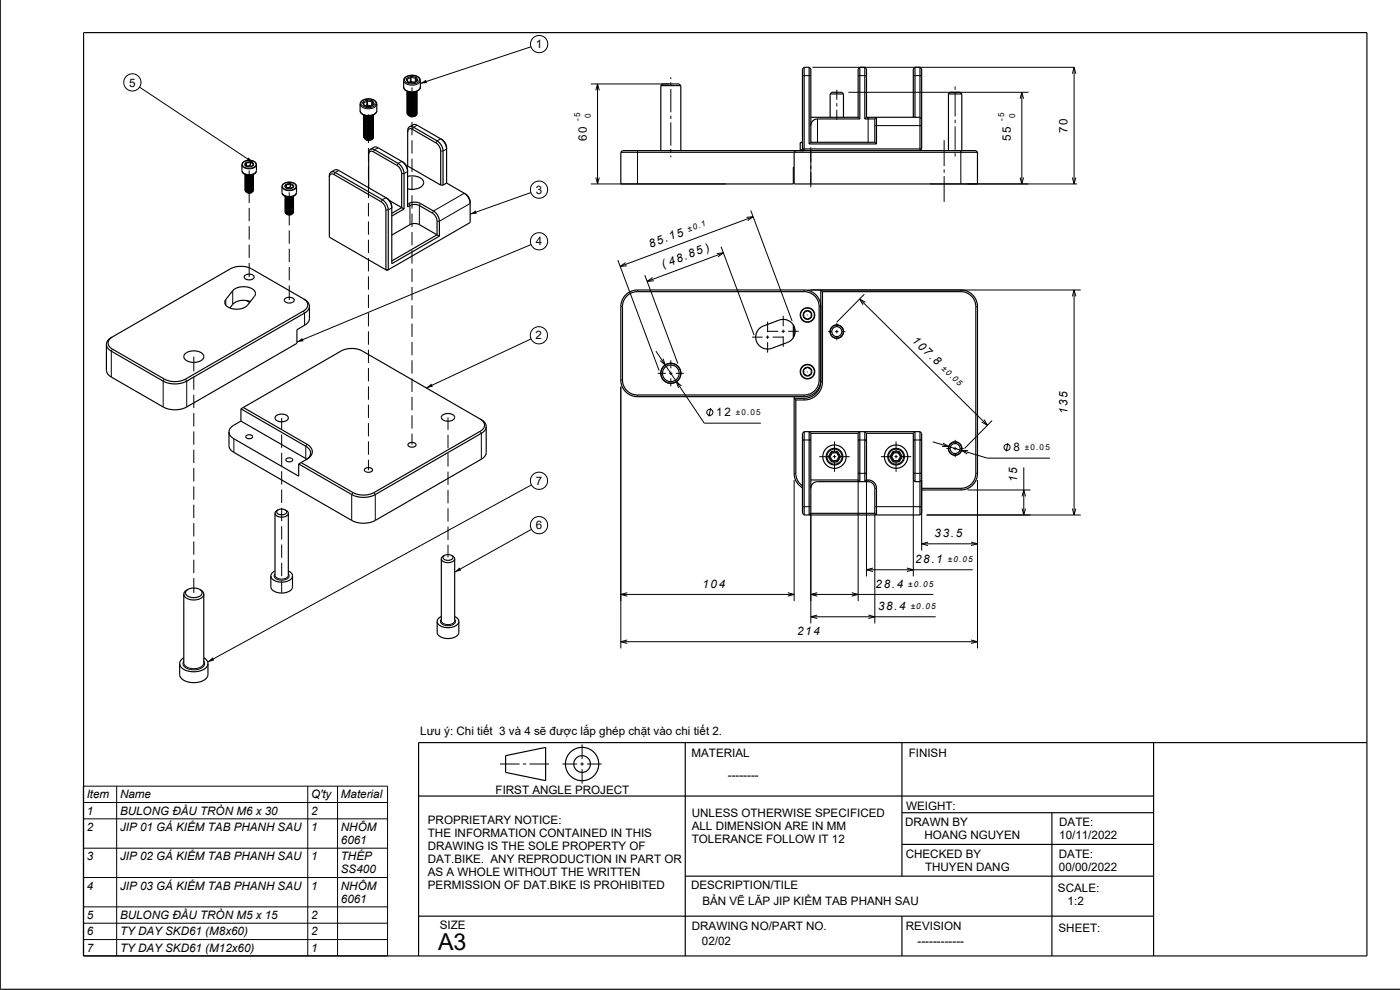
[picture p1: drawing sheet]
<svg xmlns="http://www.w3.org/2000/svg" width="420mm" height="297mm" viewBox="0 0 420 297" stroke-linecap="round" stroke-linejoin="round" font-family="sans-serif">
<g fill="none" stroke="#000" stroke-width=".3">
<path d="M159.3 14l-33.2 11M41.9 26.1l34 22.6M108 31.2a2.92 2.92 0 0 0 4.2 1.1l.6-.5 .2-.6M108 33.2a2.92 2.92 0 0 0 4.2 1.1l.6-.5 .2-.6M108.6 30.3a2.91 2.91 0 0 1 4.2 .5 2.13 2.13 0 0 1-3 1.4 1.17 1.17 0 0 1-1.3-.5 1.17 1.17 0 0 1 .1-1.4zM108.8 30.9h.3M108.8 30.9l.3 .7M108.9 30.6l-.1 .3M108.9 30.6l.2 .3M109.1 30.9v.2M109.1 31.6l.4 .2M109.1 31.6l.3 .1"/>
<path d="M109.5 31.8l1.2 .2M109.5 31.8h.1M109.8 30.1l.2 .3M109.8 30.1l-.9 .5M110 31.6l.1 .3M110 30.4l-.9 .5M110 31.6l-.3 .2M110 30.4v1.2M110.3 30.3l-.3 .1M110.3 31.6h-.3M110.3 31.6l-.1 .3M110.3 30.3l1.2 .2"/>
<path d="M110.3 30.3v1.3M110.3 31.6l1.1 .1M110.3 30l-.5 .1M110.3 30v.3M110.3 30l1.3 .2M110.5 34.3v3.1M110.5 38.9v4M110.8 32h-.1M111.1 31.9h.1M111.2 31.9l-.5 .1M111.5 30.5l.2 .1M111.5 30.5v1.2"/>
<path d="M111.6 30.2l.3 .2M111.6 30.2l-.1 .3M111.7 30.6l.3 .8M111.7 30.6v1M111.9 30.4l-.2 .2M111.9 30.4l.4 .7M112 31.4h.1M112.1 31.4l-.9 .5M112.3 31.1l-.2 .3M112.3 31.1l-.3 .3M121.1 24.1a2.91 2.91 0 0 0 4.2 1.1l.6-.5 .2-.6M121.1 26.1a2.91 2.91 0 0 0 4.2 1.1l.6-.5 .2-.6"/>
<path d="M121.7 23.2a2.92 2.92 0 0 1 4.1 .5 2.13 2.13 0 0 1-3 1.4 1.17 1.17 0 0 1-1.2-.5 1.17 1.17 0 0 1 .1-1.4zM121.9 23.8h.3M121.9 23.8l.3 .7M122 23.5l-.1 .3M122 23.5l.2 .3M122.2 23.8v.3M122.2 24.5l.4 .2M122.2 24.5l.2 .1M122.6 24.7l1.2 .2M122.6 24.7h.1M122.9 23l.2 .3M122.9 23l-.9 .5"/>
<path d="M123.1 24.5l.1 .3M123.1 23.3l-.9 .5M123.1 24.5l-.3 .2M123.1 23.3v1.2M123.3 23.2l-.2 .1M123.3 24.5h-.2M123.3 24.5v.3M123.3 23.2l1.3 .2M123.3 23.2v1.3M123.3 24.5l1.2 .2M123.4 22.9l-.5 .1M123.4 22.9l-.1 .3"/>
<path d="M123.4 22.9l1.2 .2M123.6 26.2v3.4M123.6 31.1v4M123.6 36.6v4M123.8 24.9h.1M124.2 24.8h.1M124.3 24.8l-.5 .1M124.6 23.4l.2 .1M124.6 23.4v1.2M124.6 23.1l.4 .2M124.6 23.1v.3M124.7 34.3l.2 .2-.3 .2-.9 .2"/>
<path d="M124.8 23.5l.3 .8M124.8 23.5v1M125 23.3l-.2 .2M125 23.3l.3 .7M125.1 24.3h.1M125.1 37.6l-1 .6-.4 .6M125.2 24.3l-.9 .5M125.3 24l-.1 .3M125.3 24l-.2 .3M177.3 25.2h23.4M178.7 27.1l.6-1.9 .5 1.9M179.3 25.2v30"/>
<path d="M201.2 23.2v.5M201.2 24.7v1M201.2 26.7v7M201.2 34.7v1M201.2 36.7v7M240.7 22.7h2.6M243.7 20.2h78.5v35M245.2 35.7v7M251 26.9v3M251 30.9v1M251 32.9v3M254.5 27.7h54.1"/>
<path d="M257.4 22.7h2.6M260.4 35.1v7.6M262.4 37.7h14.1M273.9 22.7h2.6M286.5 25.9v1M286.5 27.9v7M286.5 35.9v1M286.5 37.9v7M306 29.6l.5-1.9 .6 1.9M306.5 27.7v27.5M321.7 22.1l.5-1.9 .5 1.9M72.6 49.4a2.58 2.58 0 0 0 3.7 .9l.6-.9"/>
<path d="M73 48.7a2.61 2.61 0 0 1 3.8 .5 2.37 2.37 0 0 1-3.6 .9 .82 .82 0 0 1-.2-1.4zM73.5 49.5h.1M73.8 48.8v1M73.9 48.8v1M74.8 51.1v4.3M74.8 56.9v4M75 48.6v1M75.1 48.6v1M75.6 52.5l-.8 .3-.9-.2M75.6 52.9l-.9 .2-.8-.2M75.6 53.2l-.9 .2-.8-.2M75.6 53.5l-.8 .3-.9-.3"/>
<path d="M75.6 53.8l-.8 .3-.9-.2M75.6 54.2l-.8 .2-.9-.2M75.6 54.5l-.8 .2-.9-.2M75.6 54.8l-.9 .3-.8-.3M75.6 55.1l-1 .3-.7-.2M75.6 55.5l-.9 .2-.8-.2M75.6 55.8l-.8 .2-.9-.2M75.6 56.1l-.9 .3-.8-.2M75.6 56.4l-.8 .3-.9-.2M75.6 56.8l-.8 .2-.9-.2M75.6 57.1l-.8 .3-.9-.3M75.6 57.4l-.8 .3-.9-.2"/>
<path d="M76 49.1v.2M84.6 56a2.65 2.65 0 0 0 4.1 .6l.3-.6M85 55.3a2.61 2.61 0 0 1 3.8 .5 2.37 2.37 0 0 1-3.6 .8 .82 .82 0 0 1-.2-1.3zM85.5 56v.1M85.9 55.3l-.1 1.1M85.9 59.4v.1M86.8 57.7v4.4M87.1 55.2v1M87.2 55.2v1M87.6 59.4l-.9 .3-.8-.2M87.6 59.7l-.9 .3-.8-.2M87.6 59.1l-.7 .2-1-.2"/>
<path d="M88 55.7v.1M101.6 51.1l-1 .7-.4 .6M110.5 44.4v4M110.5 49.9v4M110.5 55.4v4M111.7 41.4l.1 .3M111.8 41.6l-1.2 .4M113.4 44.3l-1 .6-.4 .6M115.8 59.3l-1.1 .6-.3 .6M120.5 48.4l-1.1 .6-.3 .6M122.3 51.5l-1.1 .6h-.7M123.6 42.1v4"/>
<path d="M123.6 47.6v4M123.6 53.1v4M123.6 58.6v4M132.2 41.6l-1.1 .7-.3 .6M134 44.7l-1.1 .6h-.7M139.3 58l-9.2 5.3-.4 .6M159.3 57.8l-18.3 6.5M177.3 55.2h40.5M178.7 53.3l.6 1.9 .5-1.9M191.2 45.1v10.1M201.2 44.7v1M201.2 46.7v.5"/>
<path d="M240.1 42.8h.6M243.2 44.2v12M279 55.2h44.1M283.2 42.1v7.7M283.2 50.8v1M283.2 52.8v7.8M286.5 45.9v1M288.2 45.1v10.1M306 53.3l.5 1.9 .6-1.9M321.7 53.3l.5 1.9 .5-1.9M74.8 62.4v4M74.8 67.9v4"/>
<path d="M74.8 73.4v4M74.8 78.9v4.2M85.9 63.4l.9 .2M85.9 60.7l.1 .1M85.9 61.4h.1M86.8 63.6v4M86.8 69.1v4M86.8 74.6v4M87.6 60.1l-.7 .2-1-.2M87.6 60.4l-.8 .2-.9-.2M87.6 61l-.8 .3-.9-.2M87.6 61.4l-.8 .2-.8-.2"/>
<path d="M87.6 61.7l-1 .2-.7-.2M87.6 62l-.9 .3-.8-.2M87.6 62.7l-.8 .2-.9-.2M87.6 63l-.8 .2-.9-.2M87.6 63.3l-.8 .3M87.6 63.7l-.7 .2-1-.2M87.6 60.7l-.9 .3-.7-.2M87.6 62.3l-.8 .3-.9-.2M87.6 64l-.8 .2-.9-.2M110.5 60.9v4M110.5 66.4v4M110.5 71.9v4"/>
<path d="M110.5 77.4v4M117.5 62.4l-1 .6h-.7M122.6 61.1l.4 .6v5.7M123.6 64.1v4M123.6 69.6v4M123.6 75.1v4M126.2 61.1l-.4 .6v5.7M141 61l-9.2 5.4h-.7M159.3 73.4l-70.2 29.2M185.4 78.1l12.3 33.1M187.7 78.8l-1.6 1.1 1.9-.2M215 76.1l2-.2-1.6 1.1"/>
<path d="M216.3 74l9.9 26.5M217 75.9l-22.9 8.5M223.9 65.2l2-.2-1.6 1.2M225.2 63.1l12.4 33.2M225.9 65l-39.8 14.9M67.7 89.8v1.8M69.8 87.2v4.1M86.8 80.1v4M86.8 85.6v4.4M91 93.3l.4 .6v3.7M110.5 82.9v4M110.5 88.4v4"/>
<path d="M110.5 93.9v4M110.5 99.4v4M123.6 80.6v4M123.6 86.1v4M123.6 91.6v4M123.6 97.1v4M186.2 92h.5M191.2 87v.5M193.4 82.5l10 26.6M195.8 83.3l-1.7 1.1 2-.2M230.3 96.5v3.1M230.3 99.4h3.2"/>
<path d="M234.5 99.4h1M235 94.7v3.2M235 98.9v1M236.5 99.4h3.1M241.2 87v.5M243.2 87h81M245.7 92h.5M248.4 99.5h1.1M250.5 99.5h1M251 96.9v1.1M251 99v1M252.5 99.5h1.1"/>
<path d="M257.9 89.7l38.3 37.9M259.3 88.3l-8.3 8.4M259.6 90.7l-1.7-1 1 1.7M288.2 87v.5M292.7 92h.5M321.7 88.9l.5-1.9 .5 1.9M322.2 87v67.5M33.7 104.7l-.3 .7v7.7M49.3 113.7l-.4 .6v7.8M55.7 113.7l.3 .6v7.8M58.1 107v4.4M58.1 112.9v4"/>
<path d="M58.1 118.4v4M110.5 104.9v4M110.5 110.4v4M110.5 115.9v4M123.6 102.6v4M123.6 108.1v4M123.6 113.6v4M123.6 119.1v4M159.3 101.7l-31.4 14.7M186.2 116v78.5M186.2 114h.5M191.2 118.5v.5"/>
<path d="M196.8 105.4l14.5 21.5h17M197.3 112h2.4M198.9 107.6l.7 1.9-1.5-1.3M200.7 112h1M201.2 108.1v2.4M201.2 111.5v1M201.2 113.5v2.4M202.7 112h2.4M204.4 115.8l-1.5-1.3 .7 1.9M225.6 101.1h3.2M229.8 101.1h1M230.3 100.6v1"/>
<path d="M230.3 102.6v3.2M231.8 101.1h3.1M235 100.9v3.1M241.2 118.5v.5M241.2 119.5v.5M245.7 114h.5M246.2 114.5h.5M251 101v1.1M58.1 123.9v4M58.1 129.4v4M58.1 134.9v4M70.2 131.6v4.1"/>
<path d="M84.5 125.4v3.5M84.5 130.4v4M84.5 135.9v4M92.1 133.3l-.4 .6v3.7M110.5 121.4v4M110.5 126.9v4M110.5 132.4v4M110.5 137.9v3.1M123.6 124.6v4M123.6 130.1v3.3M134.4 125.2v3.8M134.4 130.5v4"/>
<path d="M134.4 136v4M144.1 129.4l.3 .6v7.8M213.2 122.4l-.5 2.5M240.7 132h2.6M245.8 137h3M248.6 136.7v.5M248.6 137.2l.7 1.2M248.6 136.7l.4 .3M249 137l-.4 .2M249 137l.7 1.1M249.3 138.4l.4 .2M249.3 135.6l-.7 1.1"/>
<path d="M249.3 135.6l.4 .3M249.7 135.4l-.4 .2M249.7 135.4h1.3M249.7 138.6h1.3M249.7 135.9h1.3M249.7 138.1h1.3M249.7 138.1l-.4 .3M249.7 135.4v.5M249.7 138.1v.5M249.7 135.9l-.7 1.1M249.8 137h1M250.3 132.4v3.1"/>
<path d="M250.3 136.5v1M250.3 138.5v3M251 135.4l.4 .2M251 135.4v.5M251 138.1v.5M251 138.1l.4 .3M251 135.9l.6 1.1M251.4 138.4l-.4 .2M251.4 135.6l.7 1.1M251.4 135.6l-.4 .3M251.6 137l.5 .2M251.6 137l-.6 1.1"/>
<path d="M251.8 137h3.1M252.1 136.7v.5M252.1 137.2l-.7 1.2M252.1 136.7l-.5 .3M257.4 132h2.6M264.3 137h3M267.1 136.7v.5M267.1 137.2l.6 1.2M267.1 136.7l.4 .3M267.5 137l-.4 .2M267.5 137l.7 1.1M267.7 138.4l.5 .2"/>
<path d="M267.7 135.6l-.6 1.1M267.7 135.6l.5 .3M268.2 135.4l-.5 .2M268.2 135.4h1.3M268.2 138.6h1.3M268.2 138.1l-.5 .3M268.2 135.4v.5M268.2 138.1v.5M268.2 135.9l-.7 1.1M268.2 135.9h1.3M268.2 138.1h1.3M268.3 137h1"/>
<path d="M268.8 132.4v3.1M268.8 136.5v1M268.8 138.5v3M269.5 135.4l.4 .2M269.5 135.4v.5M269.5 138.1v.5M269.5 138.1l.4 .3M269.5 135.9l.6 1.1M269.9 138.4l-.4 .2M269.9 135.6l.7 1.1M269.9 135.6l-.4 .3M270.1 137l.5 .2"/>
<path d="M270.1 137l-.6 1.1M270.3 137h3.1M270.6 136.7v.5M270.6 137.2l-.7 1.2M270.6 136.7l-.5 .3M273.9 132h2.6M279.8 132.6l16.4 4.8h18.8M282.9 132.9l1.7 1.1-2-.1M283.9 134.6h1.1M286 134.6h1M286.5 132v1.1M286.5 134.1v1"/>
<path d="M286.5 136.1v1.1M288 134.6h1.1M290.5 135.2l-2-.1 1.7 1.1M295.2 125.9l1 1.7-1.7-1M297.6 126.2l-8.2 8.3M302.4 132.9l-.5 2.5M58.1 140.4v4M58.1 145.9v4M58.1 151.4v4M58.1 156.9v4M84.5 141.4v4M84.5 146.9v4"/>
<path d="M84.5 152.4v4M84.5 157.9v4M105.9 147.8l-.4 .6v7.7M112.2 147.8l.4 .6v7.7M134.4 141.5v4M134.4 147v4M134.4 152.5v4M134.4 158v4M159.4 145.5l-97.1 53.1M159.5 158.8l-23.1 12.8M238.2 144v36.3M238.2 142h.5"/>
<path d="M240.7 152h2.6M243.2 154v33M257.4 142h2.6M257.4 144v36.3M259.9 144v28.9M260.4 144v.5M262.4 152h14.1M262.4 154v33M262.4 146.5h.5M273.9 142h2.6M274 144v28.9M276.5 144v21.1"/>
<path d="M278 154.5h46.2M288.2 146.5v.5M290.2 147h18.9M292.7 142h.5M293.2 144v50.5M306.6 152.6l.5 1.9 .6-1.9M306.6 148.9l.5-1.9 .6 1.9M307.1 140.2v14.3M321.7 152.6l.5 1.9 .5-1.9M58.1 162.4v4M58.1 167.9v4M58.1 173.4v4.4"/>
<path d="M82.5 172.6a2.31 2.31 0 0 0 4 0M84.5 163.4v4M84.5 168.9v4M84.5 174.4v3.4M86.5 172.2l.1 .1a1.4 1.4 0 0 1-1.7 1.7 2.02 2.02 0 0 1-2.6-1.4l.2-.4M134.4 163.5v3.7M186.2 178.3h52M188.2 177.8l-2 .5 2 .5M236.3 177.8l1.9 .5-1.9 .5M243.2 178.3h36.8M245.2 177.8l-2 .5 2 .5M255.5 177.8l1.9 .5-1.9 .5"/>
<path d="M259.9 170.9h31.9M261.9 170.4l-2 .5 2 .5M272.1 170.4l1.9 .5-1.9 .5M276.5 163.1h16.7M278.4 162.6l-1.9 .5 1.9 .6M291.3 162.6l1.9 .5-1.9 .6M55.1 198.4a1.7 1.7 0 0 0 1.7 2.4 3.7 3.7 0 0 0 4.6-1.6l-.3-.8M55.1 198.9a3.1 3.1 0 0 0 4.1 1.6l1.3-.6 .6-1M132.4 185.8l-.1 .2a1.42 1.42 0 0 0 1.7 1.7 1.98 1.98 0 0 0 2.6-1.5l-.2-.4M132.4 186.2a2.31 2.31 0 0 0 4 0M186.2 192.5h107M188.2 192l-2 .5 2 .5"/>
<path d="M243.2 185h37.5M245.2 184.5l-2 .5 2 .6M260.5 184.5l1.9 .5-1.9 .6M291.3 192l1.9 .5-1.9 .5M25 235.8h91.3v51h-91.3zM35 235.8v51M92.3 235.8v51M101.3 235.8v51M150 229.2h5.9M156.9 229.2h1M158.9 229.2h5.8M168.7 229.2h4.4"/>
<path d="M174.1 229.2h1M174.6 223.3v4.4M174.6 228.7v1M174.6 230.7v4.4M176.1 229.2h4.4M25 240.8h91.3M25 245.7h91.3M25 254.5h91.3M25 263.3h91.3M25 272.1h91.3M25 277h91.3M25 281.9h91.3"/>
<circle cx="161.7" cy="13.2" r="2.58"/>
<circle cx="39.7" cy="24.7" r="2.58"/>
<circle cx="161.7" cy="56.9" r="2.58"/>
<circle cx="161.7" cy="72.4" r="2.58"/>
<circle cx="242.2" cy="94.5" r="2.06"/>
<circle cx="161.7" cy="100.6" r="2.58"/>
<circle cx="242.2" cy="111.5" r="2.06"/>
<circle cx="213" cy="123.7" r=".92"/>
<circle cx="250.3" cy="137" r="2.25"/>
<circle cx="268.8" cy="137" r="2.25"/>
<circle cx="302.1" cy="134.2" r=".92"/>
<circle cx="161.7" cy="144.2" r="2.58"/>
<circle cx="161.7" cy="157.5" r="2.58"/>
</g>
<g fill="none" stroke="#000" stroke-width=".35">
<path d="M.1 0v296.8h419.9M25.1 9.8h385v277h-385zM109 31l.4 .7 1.4 .3 1.2-.6M109.1 34.6v.2M109.1 35v.2M109.1 35.5v.1M109.1 35.9v.1M109.1 36.3v.1M109.1 36.7v.1M109.1 37.1v.1M109.1 37.5v.1M109.1 37.9v.1"/>
<path d="M109.1 38.3v.2M109.1 38.7v.2M109.1 39.1v.2M109.1 39.5v.2M109.1 39.9v.2M109.4 34.6l.8 .2 1.1-.1-.9 .2-.8-.2M111.3 35.1l-.9 .2-.8-.2M111.3 35.5l-.9 .2-.8-.2M111.3 35.9l-.9 .2-.8-.2M111.3 36.3l-.9 .2-.8-.2M111.3 36.7l-.9 .2-.8-.2M111.3 37.1l-.9 .2-.8-.2"/>
<path d="M111.3 37.5l-.9 .2-.8-.1M111.3 37.9l-.9 .2-.8-.1M111.3 38.3l-.9 .3-.8-.2M111.3 38.8l-.9 .2-.8-.2M111.3 39.2l-.9 .2-.8-.2M111.3 39.6l-.9 .2-.8-.2M111.3 40l-.9 .2-.8-.2M112 34.5a1.75 1.75 0 0 1-2.9 0 1.85 1.85 0 0 0 2.8 0M112 34.8v.2M112 35.2v.2M112 35.7v.1M112 36.1v.1"/>
<path d="M112 36.5v.1M112 36.9v.1M112 37.3v.1M112 37.7v.1M112 38.1v.1M112 38.5v.2M112 38.9v.2M112 39.3v.2M112 39.7v.2M112 34.5v.1M112 34.6a1.61 1.61 0 0 1-1.4 1 1.61 1.61 0 0 1-1.5-.8M112 34.6a1.71 1.71 0 0 1-2.9 .2"/>
<path d="M112 35a1.61 1.61 0 0 1-1.4 1.1 1.61 1.61 0 0 1-1.5-.9M112 35a1.71 1.71 0 0 1-2.9 .2M112 35.4a1.61 1.61 0 0 1-1.4 1.1 1.61 1.61 0 0 1-1.5-.9M112 35.4a1.71 1.71 0 0 1-2.9 .2M112 35.8a1.61 1.61 0 0 1-1.4 1.1 1.61 1.61 0 0 1-1.5-.9M112 35.8a1.71 1.71 0 0 1-2.9 .2M112 36.2a1.61 1.61 0 0 1-1.4 1.1 1.61 1.61 0 0 1-1.5-.9M112 36.2a1.71 1.71 0 0 1-2.9 .2M112 36.6a1.61 1.61 0 0 1-1.4 1.1 1.61 1.61 0 0 1-1.5-.9M112 36.6a1.71 1.71 0 0 1-2.9 .2M112 37a1.61 1.61 0 0 1-1.4 1.1 1.61 1.61 0 0 1-1.5-.9M112 37a1.71 1.71 0 0 1-2.9 .2"/>
<path d="M112 37.4a1.61 1.61 0 0 1-1.4 1.1 1.61 1.61 0 0 1-1.5-.9M112 37.4a1.71 1.71 0 0 1-2.9 .2M112 37.8a1.61 1.61 0 0 1-1.4 1.1 1.61 1.61 0 0 1-1.5-.9M112 37.8a1.71 1.71 0 0 1-2.9 .2M112 38.2a1.61 1.61 0 0 1-1.4 1.1 1.61 1.61 0 0 1-1.5-.8M112 38.2a1.71 1.71 0 0 1-2.9 .3M112 38.7a1.61 1.61 0 0 1-1.4 1 1.61 1.61 0 0 1-1.5-.8M112 38.7a1.71 1.71 0 0 1-2.9 .2M112 39.1a1.61 1.61 0 0 1-1.4 1 1.61 1.61 0 0 1-1.5-.8M112 39.1a1.71 1.71 0 0 1-2.9 .2M112 39.5a1.61 1.61 0 0 1-1.4 1 1.61 1.61 0 0 1-1.5-.8M112 39.5a1.71 1.71 0 0 1-2.9 .2"/>
<path d="M112 39.9a1.61 1.61 0 0 1-1.4 1.1 1.61 1.61 0 0 1-1.5-.9M112 39.9a1.71 1.71 0 0 1-2.9 .2M112 31.4h.1M122.1 23.9l.4 .7 1.3 .3 1.3-.6M122.1 27.4a1.77 1.77 0 0 0 2.9 0l.1 .1M122.1 27.4h.1M122.1 27.4a1.84 1.84 0 0 0 2.9 0M122.1 27.6v.1M122.1 28v.1M122.1 28.4v.1M122.1 28.8v.1M122.1 29.2v.1"/>
<path d="M122.1 29.6v.1M122.1 30v.1M122.1 30.4v.2M122.1 30.8v.2M122.1 31.2v.2M122.1 31.6v.2M122.1 32v.2M122.1 32.5v.1M122.1 32.9v.1M122.1 33.3v.1M122.1 33.7v.1M122.3 39.6v-.1a.85 .85 0 0 1 .5-.8 .85 .85 0 0 1 .9 .1l7.2 4.1 1 1.3 .3 1.1v10.2"/>
<path d="M122.4 34.4l.4 .4M122.5 27.5l.7 .2 1.2-.1-.9 .2-.8-.2M122.8 34.8l1.4 .1M122.8 34.8l.8 .2 .7-.1M122.8 38.1l1.3-.8 .9 .2 7.6 4.4 .9 .9 .5 1.5v10.6M122.8 38.1h1.1l7.2 4.2a3.9 3.9 0 0 1 1.8 3v10.2M122.8 38.1l-.5 .9v10.8M124.4 28l-.9 .2-.8-.2M124.4 28.4l-.9 .2-.8-.2M124.4 28.8l-.9 .2-.8-.2M124.4 29.2l-.9 .2-.8-.2M124.4 29.6l-.9 .2-.8-.1"/>
<path d="M124.4 30l-.9 .3-.8-.2M124.4 30.4l-.9 .3-.8-.2M124.4 30.9l-.9 .2-.8-.2M124.4 31.3l-.9 .2-.8-.2M124.4 31.7l-.9 .2-.8-.2M124.4 32.1l-.9 .2-.8-.2M124.4 32.5l-.9 .2-.8-.2M124.4 32.9l-.9 .2-.8-.2M124.4 33.3l-.9 .2-.8-.2M124.4 33.7l-.9 .2-.8-.2M124.4 34.1l-.9 .2-.8-.2M124.5 34.5l-.8 .4"/>
<path d="M125.1 27.8v.1M125.1 28.2v.1M125.1 28.6v.1M125.1 29v.1M125.1 29.4v.1M125.1 29.8v.1M125.1 30.2v.1M125.1 30.6v.2M125.1 31v.2M125.1 31.4v.2M125.1 31.8v.2M125.1 32.2v.2"/>
<path d="M125.1 32.7v.1M125.1 33.1v.1M125.1 33.5v.1M125.1 33.9v.1M125.1 27.5a1.61 1.61 0 0 1-1.4 1.1 1.61 1.61 0 0 1-1.6-.9M125.1 27.5a1.71 1.71 0 0 1-3 .2M125.1 27.9a1.61 1.61 0 0 1-1.4 1.1 1.61 1.61 0 0 1-1.6-.9M125.1 27.9a1.71 1.71 0 0 1-3 .2M125.1 28.3a1.61 1.61 0 0 1-1.4 1.1 1.61 1.61 0 0 1-1.6-.9M125.1 28.3a1.71 1.71 0 0 1-3 .2M125.1 28.7a1.61 1.61 0 0 1-1.4 1.1 1.61 1.61 0 0 1-1.6-.9M125.1 28.7a1.71 1.71 0 0 1-3 .2"/>
<path d="M125.1 29.1a1.61 1.61 0 0 1-1.4 1.1 1.61 1.61 0 0 1-1.6-.9M125.1 29.1a1.71 1.71 0 0 1-3 .2M125.1 29.5a1.61 1.61 0 0 1-1.4 1.1 1.61 1.61 0 0 1-1.6-.9M125.1 29.5a1.71 1.71 0 0 1-3 .2M125.1 29.9a1.61 1.61 0 0 1-1.4 1.1 1.61 1.61 0 0 1-1.6-.9M125.1 29.9a1.71 1.71 0 0 1-3 .2M125.1 30.3a1.61 1.61 0 0 1-1.4 1.1 1.61 1.61 0 0 1-1.6-.8M125.1 30.3a1.71 1.71 0 0 1-3 .3M125.1 30.8a1.61 1.61 0 0 1-1.4 1 1.61 1.61 0 0 1-1.6-.8M125.1 30.8a1.71 1.71 0 0 1-3 .2M125.1 31.2a1.61 1.61 0 0 1-1.4 1 1.61 1.61 0 0 1-1.6-.8M125.1 31.2a1.71 1.71 0 0 1-3 .2"/>
<path d="M125.1 31.6a1.61 1.61 0 0 1-1.4 1.1 1.61 1.61 0 0 1-1.6-.9M125.1 31.6a1.71 1.71 0 0 1-3 .2M125.1 32a1.61 1.61 0 0 1-1.4 1.1 1.61 1.61 0 0 1-1.6-.9M125.1 32a1.71 1.71 0 0 1-3 .2M125.1 32.4a1.61 1.61 0 0 1-1.4 1.1 1.61 1.61 0 0 1-1.6-.9M125.1 32.4a1.71 1.71 0 0 1-3 .2M125.1 32.8a1.61 1.61 0 0 1-1.4 1.1 1.61 1.61 0 0 1-1.6-.9M125.1 32.8a1.71 1.71 0 0 1-3 .2M125.1 33.2a1.61 1.61 0 0 1-1.4 1.1 1.61 1.61 0 0 1-1.6-.9M125.1 33.2a1.71 1.71 0 0 1-3 .2M125.1 33.6a1.61 1.61 0 0 1-1.4 1.1 1.61 1.61 0 0 1-1.6-.9M125.1 33.6a1.71 1.71 0 0 1-3 .2"/>
<path d="M125.1 34v.2a1.09 1.09 0 0 1-1.4 .7M125.1 34l-.4 .6-1 .3M125.1 24.3h.1M198.2 25.7h6M198.2 25.7l.5-.5h5l.5 .5M198.2 25.7v19.5M204.2 25.7v19.5M241.2 20.2l-.5 .5v24M241.2 20.2v25l-.5-.5M241.2 20.2h1.5M242.7 20.2v23M242.7 20.2l.5 .5v22"/>
<path d="M243.2 35.2h14.2M249 28.2h4M249 28.2l.5-.5h3l.5 .5M249 28.2v7M253 28.2v7M257.4 35.2l.5 .5M257.9 35.7h-12.7a2 2 0 0 0-2 2M257.9 20.2h1.5M257.9 20.2l-.5 .5v14.5M257.9 20.2v15.5M259.4 20.2l.5 .5v14.5M259.4 20.2v15.5"/>
<path d="M259.4 35.7h3M259.9 35.2h16.1l.5 .5M259.9 35.2l-.5 .5M262.4 35.7l.5-.5v8M262.4 35.7v7M274.5 20.2l-.5 .5v14.5M274.5 20.2h1.5M274.5 20.2v15M276 20.2l.5 .5v24M276 20.2v25l.5-.5M284.5 28.2h4M284.5 28.2l.5-.5h3l.5 .5"/>
<path d="M284.5 28.2v17M288.5 28.2v17M72.6 51.4a2.53 2.53 0 0 0 4.3 0M72.9 48.7a2.55 2.55 0 0 1 4 .7v1.7a2.63 2.63 0 0 1-4 .7l-.3-.7v-1.8zM73.5 49.5l.4 .4M73.5 49.5h.1M73.5 56.3l.4 .5M73.5 55.3l.4 .5M73.5 54.7a1.44 1.44 0 0 0 2.2 .3M73.5 54.3l.4 .5M73.5 53.7l.4 .4M73.5 53.4l.4 .4"/>
<path d="M73.5 52.7l.4 .5M73.5 53.4l.4 .5M73.5 52.7h.1M73.5 53v.2M73.5 53.7h.1M73.5 54v.2M73.5 54.3l.1 .2M73.5 54.7h.1M73.5 55.6v.1M73.5 56.3h.1M73.5 56.6v.1M73.5 52.7v.2"/>
<path d="M73.5 53.7l.1 .2M73.5 54.7v.1M73.5 55.7l.1 .1M73.5 56.3v.1M73.5 56.7l.1 .1M73.5 54.8l.9 .5 1.3-.2M73.5 56.4l.4 .4M73.5 52.9l.4 .3M73.6 52.5l-.1-.1 .4 .4M73.6 52.5l.3 .4M73.6 56.8l-.1 .1M73.6 56.5l-.1 .1"/>
<path d="M73.6 56.1l-.1 .2M73.6 55.8l-.1 .2M73.6 55.5l-.1 .1M73.6 55.2l-.1 .1M73.6 54.8l-.1 .2M73.6 54.5l-.1 .2M73.6 54.2l-.1 .1M73.6 53.9l-.1 .1M73.6 53.5l-.1 .2M73.6 53.2l-.1 .2M73.6 52.9l-.1 .1M73.6 52.6l-.1 .1"/>
<path d="M73.6 53.9l.3 .3M73.6 54.5l.3 .3M73.6 57.3l.3 .4M73.7 52.4l.9 .3 1.1-.3M73.8 52.4l.8 .3 1-.2M73.8 49.8l1.1 .3 .8-.3M73.8 49.8h.1M73.9 49.8l1.1-.2 .5 .3M73.9 49.8h-.1M73.9 57.7a1.36 1.36 0 0 0 1.6 0M74.9 56.3l.6 .1M74.9 53.7l.5 .1"/>
<path d="M74.9 52.7l.6 .2M75.5 57.7h.1M75.6 57.6l-.8 .3-.9-.2M75.6 57.6l-.3 .2 .2-.1M75.7 56.7l-.9 .2-.9-.1M75.7 55.7l-.9 .2-.9-.1M75.7 54.7l-1 .3-.8-.2M75.7 54.1l-.9 .2-.9-.2M75.7 53.1l-1 .2-.8-.1M75.7 53.1l-.9 .3-.9-.2M75.7 54.1l-.9 .3-.9-.2M75.7 55.7l-.9 .3-.9-.2"/>
<path d="M75.7 56.7l-.9 .3-.9-.2M75.7 48.8a1.39 1.39 0 0 0-2.2 .6l.3 .4M75.7 48.8h.1M75.7 48.8h.1a.55 .55 0 0 1 .3 .6 .55 .55 0 0 1-.4 .4M75.7 49.8h.1M75.9 57.4l-.3 .2M76 49.1l-.4-.1a.76 .76 0 0 0-1.3-.2 .52 .52 0 0 0-.6 .1 .52 .52 0 0 0-.1 .5l-.1 .1M76 49.1h.1M76 49.1l-.3 .7M76 57v.1M76 56.6v.2M76 56.3v.2"/>
<path d="M76 56v.1M76 55.7v.1M76 55.3v.2M76 55v.1M76 54.7v.1M76 54v.2M76 54.3v.2M76 53.7v.1M76 53.4v.1M76 53v.2M76 52.7v.2M76 52.4v.1"/>
<path d="M76 52.3a1.59 1.59 0 0 1-2.1 .5M76 52.3l-.8 .7-1.3-.1M76 57.1l-.1 .3M76 56.8a1.45 1.45 0 0 1-2.5 .1M76 56.5a1.45 1.45 0 0 1-2.5 .1M76 56.1l-.3 .6M76 55.8a1.45 1.45 0 0 1-2.5 .2M76 55.5a1.45 1.45 0 0 1-2.5 .1M76 55.1l-.3 .6M76 54.8a1.45 1.45 0 0 1-2.5 .2M76 54.5l-.3 .5M76 54.2l-.3 .5"/>
<path d="M76 53.8a1.45 1.45 0 0 1-2.5 .2M76 53.5l-.3 .6M76 53.2a1.49 1.49 0 0 1-2.1 .6M76 52.9a1.45 1.45 0 0 1-2.5 .1M76 52.5l-.3 .6M76 56.8a1.41 1.41 0 0 1-2.5 .1M76 52.9a1.48 1.48 0 0 1-2.5 .3M76 53.2a1.41 1.41 0 0 1-2.1 .7M76 53.9a1.48 1.48 0 0 1-2.5 .3M76 54.2l-.3 .6M76 54.5l-.3 .6M76 54.9a1.43 1.43 0 0 1-2.5 .1"/>
<path d="M76 55.5a1.49 1.49 0 0 1-2.4 .3M76 55.8a1.43 1.43 0 0 1-2.5 .2M76 56.5a1.47 1.47 0 0 1-2.4 .3M76 52.9h.1M76 53.8v.1M76 54.5h.1M76 54.8v.1M76 55.5h.1M76 55.8h.1M76 56.5h.1M84.7 58a2.53 2.53 0 0 0 4.2 0M84.9 55.3a2.55 2.55 0 0 1 4.1 .7v1.7a2.63 2.63 0 0 1-4.1 .7l-.3-.7v-1.8z"/>
<path d="M85.5 56l.4 .4M85.5 56h.1M85.5 59.9l.4 .5M85.5 59.6l.4 .4M85.5 58.9a1.41 1.41 0 0 0 2.2 .4M85.5 58.9v.1M85.5 59.2v.1M85.5 59.6l.4 .5M85.5 59.9h.1M85.5 59l.1 .1M85.5 59.3l.1 .1M85.6 59.4l.3 .4"/>
<path d="M85.6 59.1a1.6 1.6 0 0 0 2.1 .3M85.6 59.8l-.1 .1M85.6 59.4l-.1 .2M85.6 59.1l-.1 .1M85.7 59l.2 .1M85.8 59l.1 .1M85.8 55.4l-.3 .6M85.8 55.3l-.1 .1a.54 .54 0 0 0 .1 1M85.8 55.3a1.5 1.5 0 0 1 2.3 .6l-.4 .5M85.8 56.4l.8 .2 1.1-.2M85.9 55.3l-.1 .1M85.9 56.3l-.1 .1"/>
<path d="M85.9 55.3l.6 .1a.67 .67 0 0 1 1.1 .1l.4 .2M85.9 56.3l1.2-.1 .5 .3M85.9 56.3h.1M87.6 59l-1 .2-.7-.1M87.7 59l-.9 .3-.9-.2M88 55.7l-.3 .7M88 59.9v.2M88 59.3v.1M88 59.6v.1M88 58.9v.2M88 55.7h.1M88 58.9l-.3 .5z"/>
<path d="M88 59.7l-.3 .6M88 59.4a1.48 1.48 0 0 1-2.1 .6M88 59.1a1.45 1.45 0 0 1-2.5 .1M88 59.1a1.48 1.48 0 0 1-2.1 .7M88 59.4a1.41 1.41 0 0 1-2.1 .7M88 59.1h.1M88 59.7v.1M98.8 53.2v-.1a.85 .85 0 0 1 .5-.9 .85 .85 0 0 1 .9 .2l14.3 8.2 .9 1 .4 1.4v17.9M99.3 51.6l.6-.1 .7 .3 14.1 8.1a3.9 3.9 0 0 1 1.8 3.1v17.9M99.3 51.6l-.4 .5-.1 .7v18.3l17 9.8M99.3 51.6l1.3-.7 .9 .1 14.3 8.3M109.1 40.4v.1"/>
<path d="M109.1 40.8v.1M109.4 41.5l.3 .4M109.7 41.9l1.4 .1M109.7 41.9l.6 .2 .9-.1M110.6 46.4v-.2a.85 .85 0 0 1 .5-.8 .85 .85 0 0 1 .9 .1l7.2 4.2 1 1.3 .3 1.1v10.2M110.6 42h.2M110.8 42h.1M111.1 44.8l1.3-.7 .9 .1 8.2 4.9 .8 1.7v11.3l1.7-.7 1.6 .2 4.4 2.5 .7 .9 .4 .9v4.5l-13.6 7.9M111.1 44.8h1.1l7.2 4.2a3.9 3.9 0 0 1 1.8 3.1v10.6M111.1 44.8l-.5 1v10.5M111.3 40.4l-.9 .2-.8-.2M111.3 40.8l-.9 .2-.8-.2"/>
<path d="M111.3 41.2l-.9 .2-.8-.2M111.4 41.6l-.8 .4M112 40.1v.2M112 40.6v.1M112 41v.1M112 40.3a1.61 1.61 0 0 1-1.4 1.1 1.61 1.61 0 0 1-1.5-.9M112 40.3a1.71 1.71 0 0 1-2.9 .2M112 40.7a1.61 1.61 0 0 1-1.4 1.1 1.61 1.61 0 0 1-1.5-.9M112 40.7a1.71 1.71 0 0 1-2.9 .2M112 41.1v.2a.96 .96 0 0 1-1.2 .7M112 41.1l-.3 .6-1.1 .3M115.8 59.3a3.9 3.9 0 0 1 1.7 3.1"/>
<path d="M115.8 59.3l1.1 .9 .6 1.6v17.3l14.3-8.2M120.5 48.4a3.9 3.9 0 0 1 1.8 3.1M122.3 52.9a4.1 4.1 0 0 1 4.8 1.6 2.46 2.46 0 0 1-2.9 2.3l-1.9-.1M122.3 49.8l9.9 5.7M122.3 49.8l-.3 .2M132.2 41.6a3.9 3.9 0 0 1 1.8 3.1M132.2 55.5h.7M134 54.9l5.7 3.3 1 1.1 .3 1.1v6.4l-24.5 14.1M134 54.9l-1.1 .6M139.3 58a3.9 3.9 0 0 1 1.7 3M186.2 45.7v9.5h51.8v-5h.2M186.2 45.7h107"/>
<path d="M186.2 45.7l.5-.5h106l.5 .5M238.7 45.2l-.5 .5v9.5h55v-9.5M240.1 44.9v.3M240.7 44.7h35.8M240.7 42.7l-.6 .1v2.1h.9M242.7 43.2h20.2M243.2 42.7h19.2M243.2 42.7l-.5 .5M262.4 42.7l.5 .5M85.5 63.5l.4 .5M85.5 62.5l.4 .5M85.5 61.5l.4 .5"/>
<path d="M85.5 60.9a1.41 1.41 0 0 0 2.2 .4M85.5 60.6a1.44 1.44 0 0 0 2.2 .3M85.5 60.2l.4 .5M85.5 60.6l.1 .1M85.5 60.9h.1M85.5 61.2l.4 .5M85.5 61.9h.1M85.5 62.2l.1 .2M85.5 62.5v.1M85.5 62.8v.1M85.5 63.2l.1 .1M85.5 63.5h.1"/>
<path d="M85.5 60.9l.1 .2M85.5 62.6l.1 .1M85.5 62.9l.1 .1M85.6 60.7l.3 .4M85.6 61.1l.3 .3M85.6 62.7l.3 .3M85.6 62.4l.3 .3M85.6 63.4l-.1 .1M85.6 63l-.1 .2M85.6 62.7l-.1 .1M85.6 62l-.1 .2M85.6 62.4l-.1 .1"/>
<path d="M85.6 61.7l-.1 .2M85.6 61.4l-.1 .1M85.6 61.1l-.1 .1M85.6 60.7l-.1 .2M85.6 60.4l-.1 .2M85.6 60.1l-.1 .1M85.7 63.8l.3 .4M86 64.2a1.35 1.35 0 0 0 1.5 .1M86.9 62.9l.6 .1M86.9 61.9l.6 .1M87.3 64.4h.1M87.5 64.3l-.2 .1"/>
<path d="M87.5 64.3h.1M87.6 64.3l-.3 .1M87.7 64.2l-.9 .2-.8-.2M87.7 64.2l-.1 .1M87.7 63.9l-.9 .2-.9-.1M87.7 62.9l-.8 .3-1-.2M87.7 61.9l-.9 .3-.9-.2M87.7 60.3l-.9 .2-.9-.1M87.7 63.9l-.9 .3-.9-.2M87.7 60.3l-.9 .3-.9-.2M87.7 61.3l-.9 .3-.9-.2M87.7 62l-.9 .2-.9-.2"/>
<path d="M87.7 62.9l-.9 .3-.9-.2M88 63.5v.2M88 63.2v.1M88 62.9v.1M88 62.5v.2M88 62.2v.1M88 61.9v.1M88 61.6v.1M88 60.9v.1M88 61.2v.2M88 60.6v.1M88 60.2v.2"/>
<path d="M88 63.7l-.3 .5M88 63.3l-.3 .6M88 63a1.45 1.45 0 0 1-2.5 .2M88 62.7a1.45 1.45 0 0 1-2.5 .1M88 62.3l-.3 .6M88 62a1.45 1.45 0 0 1-2.5 .2M88 61.7a1.44 1.44 0 0 1-2.5 .2M88 61.4l-.3 .5M88 61a1.45 1.45 0 0 1-2.5 .2M88 60.7l-.3 .6M88 60.4l-.3 .5M88 60.1a1.45 1.45 0 0 1-2.5 .1"/>
<path d="M88 60.1a1.49 1.49 0 0 1-2.1 .6M88 60.4l-.3 .6M88 61.1a1.49 1.49 0 0 1-2.1 .6M88 61.4l-.3 .6M88 61.7a1.45 1.45 0 0 1-2.5 .2M88 62a1.41 1.41 0 0 1-2.1 .7M88 62.7a1.47 1.47 0 0 1-2.4 .3M88 63a1.44 1.44 0 0 1-2.4 .3M88 60.1h.1M88 60.7v.1M88 61v.1M88 61.7h.1"/>
<path d="M88 62.7h.1M88 63.7h.1M116.9 60.2l3.6 2.1M117.5 70.5l5.6-3.2 1.4-.3 1.3 .4 6 3.5M120.5 62.3l-3 1.7M120.5 62.3l.7 .4M121.2 62.7l-3.7 2.1M122.3 61.3a3.9 3.9 0 0 1 3.9-.2l3.9 2.2a3.9 3.9 0 0 1 1.7 3.1v4.5M70 87a4.9 4.9 0 0 1 6.5 .5v1.2l-2.3 2.9a4.8 4.8 0 0 1-6.6-.3l-.2-.6 .2-.7zM73.4 82.7a1.87 1.87 0 0 1 2.9 .4 1.67 1.67 0 0 1-1.6 .9 1.67 1.67 0 0 1-1.4-1zM73.9 90.1a4.6 4.6 0 0 0-4.1 1.2l-.8 1.1M73.9 90.1l1.2 .4"/>
<path d="M73.9 90.1l1 .6M85.4 89.6a1.76 1.76 0 0 1 2.9 .5 1.78 1.78 0 0 1-3-.1zM91 89.6a1.94 1.94 0 0 1 1.3 1.9 1.94 1.94 0 0 1-1.3 1.8l-35.3 20.4a7 7 0 0 1-6.4 0l-15.6-9a1.94 1.94 0 0 1-1.3-1.8 1.94 1.94 0 0 1 1.3-1.8M92.8 91.9v3.7a2.49 2.49 0 0 1-1.4 2l-2.3 1.3v4.1l-33.1 19.1a7.8 7.8 0 0 1-7.1 0l-15.5-9a2.51 2.51 0 0 1-1.5-2v-7.8M92.8 91.9a2.49 2.49 0 0 1-1.4 2l-35.4 20.4a7.8 7.8 0 0 1-7.1 0l-15.5-8.9a2.51 2.51 0 0 1-1.5-2.1M92.8 91.9a2.51 2.51 0 0 0-1.4-2.1l-15.9-9.1a7 7 0 0 0-6.4 0l-35.4 20.4M115.8 80.9l.3 .2 .4-.2M115.8 80.9h.7M188.1 88.8l1.4-1 1.7-.3h50a4.5 4.5 0 0 1 4.5 4.5v22a4.5 4.5 0 0 1-4.5 4.5h-50a4.5 4.5 0 0 1-4.5-4.5l.1-22.3 .3-1.5zM227.8 98.6l1-.7 4.9-1.9a3.6 3.6 0 0 1 4.6 2.1 3.6 3.6 0 0 1-2.1 4.6l-4.7 1.8a3.6 3.6 0 0 1-4.2-1.4 3.6 3.6 0 0 1 .5-4.5zM238 97.5v3.8M238.2 98v2.8"/>
<path d="M241.2 93.8l1-.6 1.1 .6v1.4l-1.1 .6-1-.6zM242.3 94.5h.1M242.2 87.1l46-.1a5 5 0 0 1 5 5v50a5 5 0 0 1-5 5h-11.7M243.6 94.5h.1M246.2 92a5 5 0 0 0-5-5h-50a5 5 0 0 0-5 5v22a5 5 0 0 0 5 5h50a5 5 0 0 0 5-5M246.7 87.5h41.5a4.5 4.5 0 0 1 4.5 4.5v50a4.5 4.5 0 0 1-4.5 4.5h-11.7M246.7 87.5l-.5-.5v27.5a5 5 0 0 1-5 5h-3l.5 .5M246.7 87.5v27a5.5 5.5 0 0 1-5.5 5.5h-2.5M33.7 101.1a2.74 2.74 0 0 0-1.8 2.2M55.6 106.1a3.9 3.9 0 0 1 5.5 .6 2.21 2.21 0 0 1-2.7 2 2.74 2.74 0 0 1-3.3-1.8zM238.2 119v23a5 5 0 0 0 2.5 4.3M238.7 120v22a4.5 4.5 0 0 0 2 3.7"/>
<path d="M241.2 110.8l1-.6 1.1 .6 .1 1.3-1.2 .7-1.1-.7zM242.3 111.5h.1M68.7 129.6a2.51 2.51 0 0 0 1.5 2l19.4 11.3v-3.7M72.3 126.3l19.7 11.5M72.3 126.3l-2.1 1.3a2.48 2.48 0 0 0-1.5 2M72.3 122.7l30-17.4a7 7 0 0 1 6.4 0l35.7 20.6a2.51 2.51 0 0 1 1.5 2.1M72.3 122.7l19.4 11.2a2.16 2.16 0 0 1 1.5 2 2.16 2.16 0 0 1-1.5 2.1M72.3 122.7v3.6M73 122.2l19.1 11.1a2.37 2.37 0 0 1 1.6 2.2 2.37 2.37 0 0 1-1.6 2.3l-1.8 1M73.8 130.7a1.16 1.16 0 0 1 2 .4 1.12 1.12 0 0 1-1.1 .5 1.12 1.12 0 0 1-.9-.7zM82.8 124.8a2.47 2.47 0 0 1 3.7 .6 2.44 2.44 0 0 1-3.9 .4l-.1-.4zM85.8 137.7a1.09 1.09 0 0 1 1.1-.4 1.09 1.09 0 0 1 .9 .8 1.18 1.18 0 0 1-2-.3z"/>
<path d="M90.3 138.8l-.7 .4M122.5 133.1a1.41 1.41 0 0 1 2.3 .4 1.4 1.4 0 0 1-2.4-.1zM132.7 124.6a2.58 2.58 0 0 1 3.7 .5 2.12 2.12 0 0 1-3.2 1l-.7-.6zM144.1 125.7a1.94 1.94 0 0 1 1.3 1.8 1.94 1.94 0 0 1-1.3 1.9l-31.9 18.4a7 7 0 0 1-6.3 0l-15.6-9M145.9 128v7.7a2.49 2.49 0 0 1-1.5 2.1l-31.8 18.3a7.8 7.8 0 0 1-7.1 0l-35.3-20.4a2.51 2.51 0 0 1-1.5-2v-4.1M145.9 128a2.49 2.49 0 0 1-1.5 2l-31.8 18.4a7.8 7.8 0 0 1-7.1 0l-15.9-9.2M241.2 129.5l-.5 .5v24l.5 .5M241.2 129.5v25M241.2 129.5h34.8M243.2 130l-.5-.5v25l.5-.5M243.2 130v24M243.2 130h14.2"/>
<path d="M249.5 135.7h1.7l.7 1.2-.7 1.4-1.7-.1-.7-1.1zM257.4 130v14M257.4 130l.5-.5v15l-.5-.5M259.9 130v14M259.9 130l-.5-.5v15l.5-.5M259.9 130h14.1M268 135.7h1.7l.7 1.2-.7 1.4-1.7-.1-.7-1.1zM274 130v14l.5 .5M274 130l.5-.5v15M276 129.5l.5 .5v24l-.5 .5M276 129.5v25M82.5 154a2.31 2.31 0 0 0 4 0"/>
<path d="M82.5 154v18.6M83.4 153l-.6 .4-.3 .6M83.4 153a.76 .76 0 0 0-.3 .9 .76 .76 0 0 0 .9 .5h.7a.86 .86 0 0 0 1.1-.3 .86 .86 0 0 0-.2-1.1M83.4 153l1-.3 1.2 .3M85.6 153l.7 .4 .2 .6M86.5 154v18.6M109.5 140.6a1.42 1.42 0 0 1 2.3 .5 1.41 1.41 0 0 1-2.5-.2zM241.2 154.5h34.8M243.2 146.5l.1-.2a2 2 0 0 1 1.9-1.8h15.4a2 2 0 0 1 1.8 2v7.5M243.2 154h19.2M243.2 144h14.2M259.9 144a2.57 2.57 0 0 1 3 2.5v8l-.5-.5"/>
<path d="M276.5 144l-.5 .5h-1.5M55.1 178.3a3.1 3.1 0 0 0 4.1 1.6 2.06 2.06 0 0 0 1.9-1.6M55.1 178.3v20.6M56.4 176.8l-1 .7-.3 .8M56.4 176.8a1.17 1.17 0 0 0-.7 1.3 1.17 1.17 0 0 0 1.1 1 2.92 2.92 0 0 0 3.8-1.2l-.1-.6-.6-.5M56.4 176.8a3.9 3.9 0 0 1 3.5 0M59.9 176.8l.9 .6 .3 .9M61.1 178.3v20.6M81.3 172.8v3.2a3.4 3.4 0 0 0 4.3 1.8 2.28 2.28 0 0 0 2.2-1.8v-3.2M81.3 172.8a3.4 3.4 0 0 0 4.3 1.7 2.28 2.28 0 0 0 2.2-1.7M82.5 171.3l-.9 .7-.3 .8M86.5 171.3l.9 .6 .4 .9"/>
<path d="M132.4 167.6a2.31 2.31 0 0 0 4 0M132.4 167.6v18.6M133.3 166.6l-.6 .5-.3 .5M133.3 166.6a.76 .76 0 0 0-.3 1 .76 .76 0 0 0 .9 .4l.7 .1a.86 .86 0 0 0 1.1-.3 .86 .86 0 0 0-.2-1.1v-.1M133.3 166.6l1-.2 1.2 .2M135.5 166.6l.7 .5 .2 .5M136.4 167.6v18.6M53.9 199.1v3.2a3.9 3.9 0 0 0 4.6 2.5 3.6 3.6 0 0 0 3.9-2.5v-3.2M53.9 199.1a3.9 3.9 0 0 0 4.6 2.4 3.6 3.6 0 0 0 3.9-2.4M55.1 197.3l-.9 .9-.3 .9M61.1 197.3l.9 .8 .4 1M131.2 186.4v3.3a3.4 3.4 0 0 0 4.3 1.8 2.27 2.27 0 0 0 2.2-1.8v-3.3"/>
<path d="M131.2 186.4a3.4 3.4 0 0 0 4.3 1.8 2.27 2.27 0 0 0 2.2-1.8M132.4 184.9l-.9 .7-.3 .8M136.4 184.9l.9 .7 .4 .8M125.6 238.8h220.5M151.7 226.7l12-2.5v10l-12-2.5zM205.6 222.8v64M270.6 222.8v40.1M346.1 222.8v64M410.1 222.8h-284.5v64M270.6 243.8h75.5M270.6 253.3h75.5M315.6 243.8v43"/>
<path d="M125.6 274.8h220.5M205.6 262.9h140.5M270.6 274.8v12"/>
<circle cx="110.5" cy="32.2" r="2.69"/>
<circle cx="123.6" cy="25.1" r="2.69"/>
<circle cx="242.2" cy="94.5" r="2.18"/>
<circle cx="242.2" cy="94.5" r="1.31"/>
<circle cx="251" cy="99.5" r="1.5"/>
<circle cx="251" cy="99.5" r="2"/>
<circle cx="201.2" cy="112" r="2.5"/>
<circle cx="201.2" cy="112" r="3"/>
<circle cx="242.2" cy="111.5" r="2.18"/>
<circle cx="242.2" cy="111.5" r="1.31"/>
<circle cx="250.3" cy="137" r="2.5"/>
<circle cx="250.3" cy="137" r="3.5"/>
<circle cx="268.8" cy="137" r="2.5"/>
<circle cx="268.8" cy="137" r="3.5"/>
<circle cx="286.5" cy="134.6" r="1.5"/>
<circle cx="286.5" cy="134.6" r="2"/>
<circle cx="174.6" cy="229.2" r="2.5"/>
<circle cx="174.6" cy="229.2" r="5"/>
</g>
<g fill="#000">
<path d="M126.1 25l1.7-1.1 .3 1z" fill-rule="evenodd"/>
<path d="M74.6 47.2l1.3 1.5-1.9-.6z" fill-rule="evenodd"/>
<path d="M141 64.3l1.7-1.2 .3 1z" fill-rule="evenodd"/>
<path d="M89.1 102.6l1.6-1.2 .4 1z" fill-rule="evenodd"/>
<path d="M127.9 116.4l1.5-1.3 .5 .9z" fill-rule="evenodd"/>
<path d="M136.4 171.6l1.4-1.4 .5 1z" fill-rule="evenodd"/>
<path d="M62.3 198.6l1.5-1.4 .5 .9z" fill-rule="evenodd"/>
</g>
<text font-size="7" x="131.4" y="284.9">A3</text>
<g font-size="3.5">
<text x="160.8" y="14.5">1</text>
<text x="38.7" y="26">5</text>
<text x="320.2" y="39.9" transform="rotate(-90 320.2 39.9)">70</text>
<text x="176" y="42.3" transform="rotate(-90 176 42.3)">60</text>
<text x="303.3" y="42.2" transform="rotate(-90 303.3 42.2)">55</text>
<text x="160.7" y="58.1">3</text>
<text x="160.7" y="73.6">4</text>
<text x="195.2" y="74.4" transform="rotate(-20 195.2 74.4)">85.15</text>
<text x="199" y="80.5" transform="rotate(-20 199 80.5)">( 48.85 )</text>
<text x="160.7" y="101.8">2</text>
<text x="273.4" y="102.2" transform="rotate(45 273.4 102.2)">107.8</text>
<text x="214.9" y="124.9">12</text>
<text x="320.2" y="124.2" transform="rotate(-90 320.2 124.2)">135</text>
<text x="304" y="135.4">8</text>
<text x="160.7" y="145.5">7</text>
<text x="305.1" y="144.6" transform="rotate(-90 305.1 144.6)">15</text>
<text x="160.7" y="158.8">6</text>
<text x="280.4" y="161.1">33.5</text>
<text x="274.5" y="168.9">28.1</text>
<text x="210.7" y="176.3">104</text>
<text x="262.7" y="176.3">28.4</text>
<text x="263.4" y="183">38.4</text>
<text x="239.1" y="190.5">214</text>
<text x="126.1" y="220.4">Lưu ý: Chi tiết 3 và 4 sẽ được lắp ghép chặt vào chi tiết 2.</text>
<text x="207.5" y="227.2">MATERIAL</text>
<text x="272.6" y="227.1">FINISH</text>
<text x="218.3" y="233.7">--------</text>
<text x="26" y="239.5">Item</text>
<text x="36" y="239.5">Name</text>
<text x="93.3" y="239.5">Q'ty</text>
<text x="102.3" y="239.5">Material</text>
<text x="148.7" y="238.2">FIRST ANGLE PROJECT</text>
<text x="26" y="244.4">1</text>
<text x="36" y="244.4">BULONG ĐẦU TRÒN M6 x 30</text>
<text x="93.3" y="244.4">2</text>
<text x="207.5" y="245.1">UNLESS OTHERWISE SPECIFICED</text>
<text x="271.8" y="243">WEIGHT:</text>
<text x="26" y="249.3">2</text>
<text x="36" y="249.3">JIP 01 GÁ KIỂM TAB PHANH SAU</text>
<text x="93.3" y="249.3">1</text>
<text x="102.3" y="249.3">NHÔM</text>
<text x="128.4" y="247.3">PROPRIETARY NOTICE:</text>
<text x="128.4" y="251.2">THE INFORMATION CONTAINED IN THIS</text>
<text x="207.5" y="249">ALL DIMENSION ARE IN MM</text>
<text x="271.6" y="247.8">DRAWN BY</text>
<text x="277.4" y="251.7">HOANG NGUYEN</text>
<text x="317.8" y="247.7">DATE:</text>
<text x="317.8" y="251.7">10/11/2022</text>
<text x="102.3" y="253.2">6061</text>
<text x="128.4" y="255.1">DRAWING IS THE SOLE PROPERTY OF</text>
<text x="207.5" y="252.9">TOLERANCE FOLLOW IT 12</text>
<text x="271.7" y="257.4">CHECKED BY</text>
<text x="317.7" y="257.3">DATE:</text>
<text x="26" y="258.1">3</text>
<text x="36" y="258.1">JIP 02 GÁ KIỂM TAB PHANH SAU</text>
<text x="93.3" y="258.1">1</text>
<text x="102.3" y="258.1">THÉP</text>
<text x="102.3" y="262">SS400</text>
<text x="128.4" y="259">DAT.BIKE. ANY REPRODUCTION IN PART OR</text>
<text x="128.4" y="262.9">AS A WHOLE WITHOUT THE WRITTEN</text>
<text x="277.5" y="261.3">THUYEN DANG</text>
<text x="317.7" y="261.2">00/00/2022</text>
<text x="26" y="266.9">4</text>
<text x="36" y="266.9">JIP 03 GÁ KIỂM TAB PHANH SAU</text>
<text x="93.3" y="266.9">1</text>
<text x="102.3" y="266.9">NHÔM</text>
<text x="128.4" y="266.8">PERMISSION OF DAT.BIKE IS PROHIBITED</text>
<text x="207.3" y="266.7">DESCRIPTION/TILE</text>
<text x="317.4" y="267.6">SCALE:</text>
<text x="26" y="275.7">5</text>
<text x="36" y="275.7">BULONG ĐẦU TRÒN M5 x 15</text>
<text x="93.3" y="275.7">2</text>
<text x="102.3" y="270.8">6061</text>
<text x="210.7" y="271.5">BẢN VẼ LĂP JIP KIỂM TAB PHANH SAU</text>
<text x="320.3" y="271.5">1:2</text>
<text x="26" y="280.6">6</text>
<text x="36" y="280.6">TY DAY SKD61 (M8x60)</text>
<text x="93.3" y="280.6">2</text>
<text x="132" y="278.6">SIZE</text>
<text x="207.6" y="278.9">DRAWING NO/PART NO.</text>
<text x="271.8" y="278.9">REVISION</text>
<text x="317.6" y="279.5">SHEET:</text>
<text x="26" y="285.5">7</text>
<text x="36" y="285.5">TY DAY SKD61 (M12x60)</text>
<text x="93.3" y="285.5">1</text>
<text x="210.6" y="283.6">02/02</text>
<text x="275.3" y="283.6">------------</text>
</g>
<text font-size="2.5" x="206.5" y="69.7" transform="rotate(-20 206.5 69.7)">±0.1</text>
<g font-size="2.4">
<text x="177.3" y="35.4" transform="rotate(-90 177.3 35.4)">0</text>
<text x="304.5" y="35.3" transform="rotate(-90 304.5 35.3)">0</text>
<text x="174" y="36.4" transform="rotate(-90 174 36.4)">-5</text>
<text x="301.3" y="36.3" transform="rotate(-90 301.3 36.3)">-5</text>
<text x="282.4" y="110.6" transform="rotate(45 282.4 110.6)">±0.05</text>
<text x="220.8" y="124.6">±0.05</text>
<text x="307.5" y="135.1">±0.05</text>
<text x="284.3" y="168.6">±0.05</text>
<text x="272.5" y="176">±0.05</text>
<text x="273.2" y="182.7">±0.05</text>
</g>
</svg>
